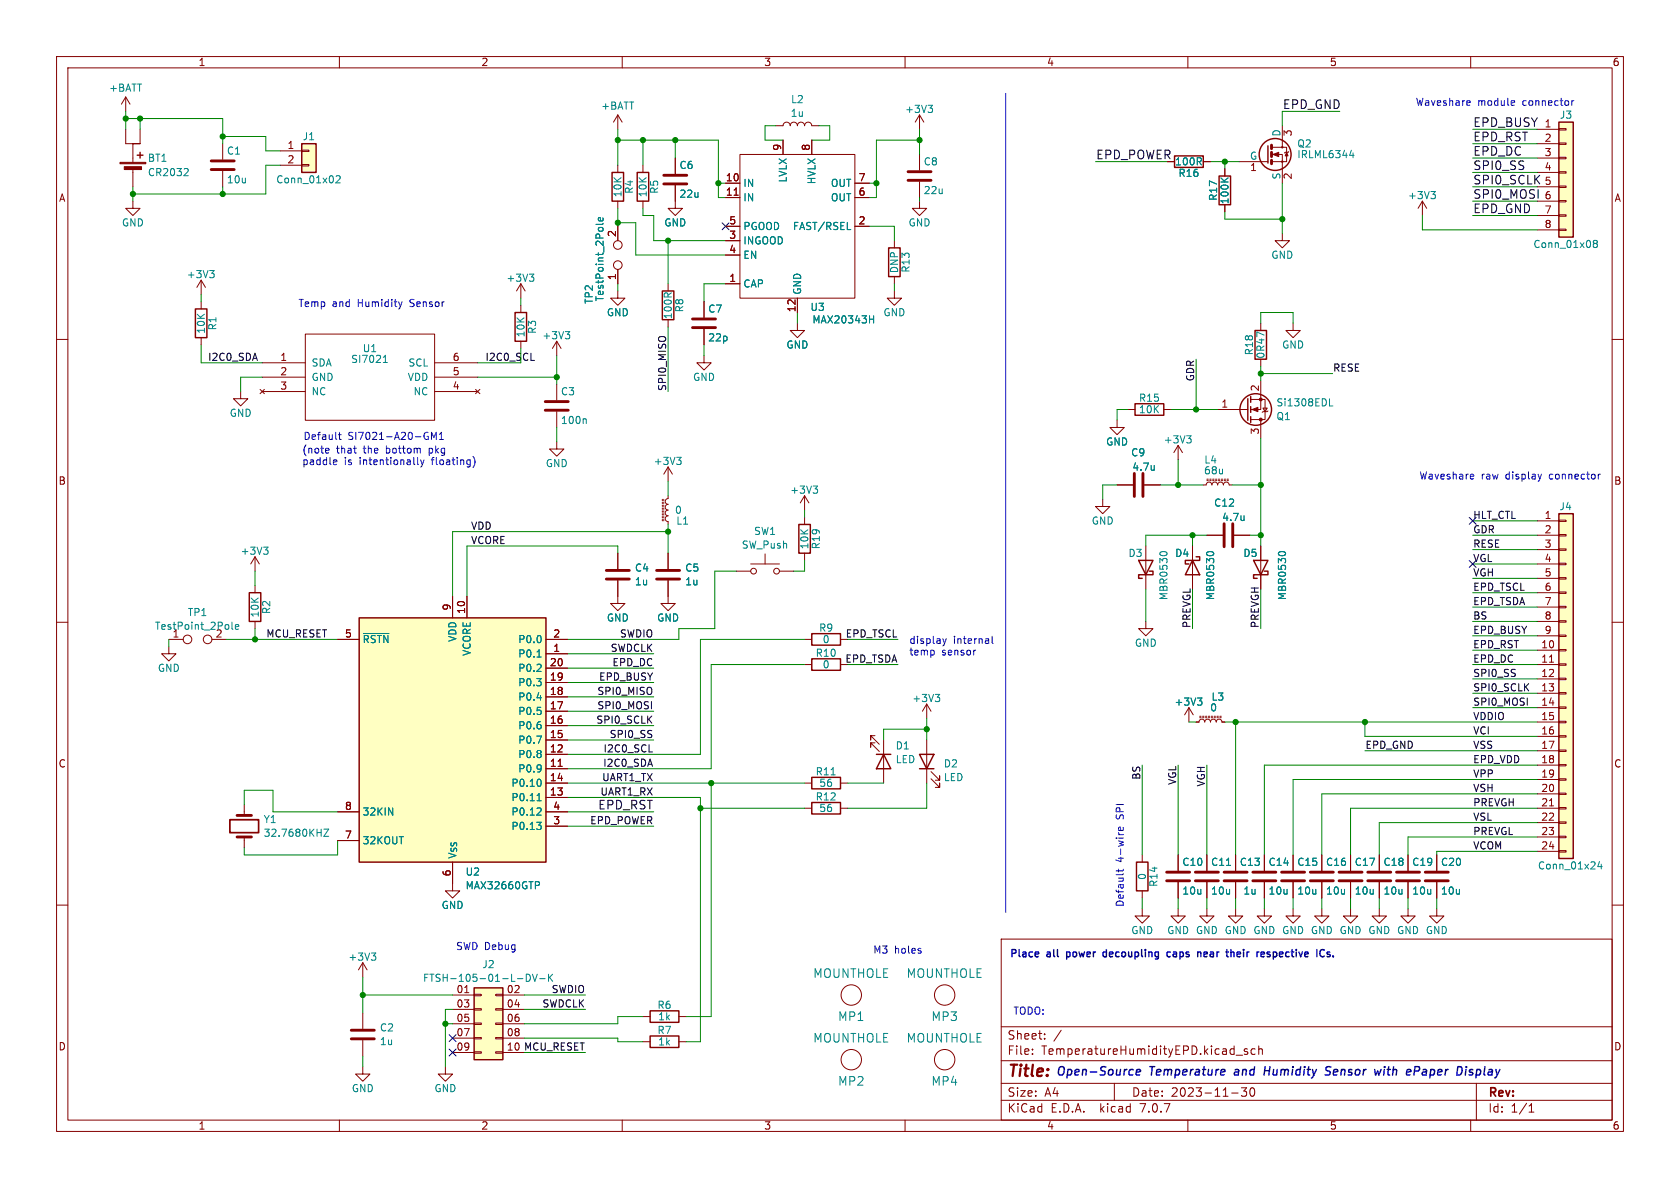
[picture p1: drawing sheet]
<svg xmlns="http://www.w3.org/2000/svg" width="297mm" height="210mm" viewBox="0 0 297 210" stroke-linecap="round" stroke-linejoin="round" font-family="sans-serif">
<g fill="none" stroke="#840000" stroke-width=".18">
<path d="M10 10h277v190h-277zM12 12h273v186h-273zM22.2 17.1v2.6M22.2 17.1l-.7 1.3M22.2 17.1l.8 1.3M60 10v2M110 10v2M160 10v2M210 10v2M260 10v2M22.2 22.9v2.5h2.6h-1.3v3.3M23.5 35.6v1.2h1.3l-1.3 1.3-1.3-1.3h1.3"/>
<path d="M23.5 29.7v3.3M24.8 22.9v2.5M39.4 25.4v2.8M39.4 30.2v2.8M49.5 26.7h3.8M49.5 29.2h3.8M53.3 29.1h1.3v.2h-1.3zM53.3 26.5h1.3v.3h-1.3zM109.2 20.3v2.6M109.2 29.2v1.3M109.2 35.6v1.2M109.2 20.3l-.7 1.3"/>
<path d="M109.2 20.3l.8 1.3M113.7 29.2v1.3M113.7 35.6v1.2M119.4 32.8v4h1.2l-1.2 1.3-1.3-1.3h1.3M119.4 27.9v2.8M128.3 32.4h2.5M128.3 34.9h2.5M129.8 34.5h.7M130.8 27.3h20.3v25.4h-20.3zM137.2 22.2h1.2a.64 .64 0 0 1 .7-.6 .64 .64 0 0 1 .6 .6 .64 .64 0 0 1 .6-.6 .64 .64 0 0 1 .7 .6 .64 .64 0 0 1 .6-.6 .64 .64 0 0 1 .6 .6 .64 .64 0 0 1 .7-.6 .64 .64 0 0 1 .6 .6h1.3M138.4 24.8v2.5M143.5 24.8v2.5"/>
<path d="M151.1 32.4h2.6M151.1 34.9h2.6M162.6 35.6v1.2h1.2l-1.2 1.3-1.3-1.3h1.3M162.6 20.3v2.6M162.6 27.3v2.8M162.6 32.1v2.8M162.6 20.3l-.8 1.3M162.6 20.3l.7 1.3M212.7 28.6h1.3M216.5 29.8v1.3M216.5 36.2v1.3M219.1 28.6h5.1"/>
<path d="M224.9 28.6h1.8v3.8M226.7 22.2v3.8h-1.8M226.7 26h.8v2.6h-.8v-1.3h-1.8M227.8 26.8l-.7 .3M251.5 35.6l-.8 1.2M251.5 35.6v2.5M251.5 35.6l.7 1.2M271.8 22.9h3.8M271.8 25.4h3.8M271.8 27.9h3.8M271.8 30.5h3.8M271.8 33h3.8"/>
<path d="M271.8 35.6h3.8M271.8 38.1h3.8M275.6 38h1.3v.2h-1.3zM275.6 35.4h1.3v.3h-1.3zM275.6 32.9h1.3v.2h-1.3zM275.6 30.4h1.3v.2h-1.3zM275.6 27.8h1.3v.3h-1.3zM275.6 25.3h1.3v.2h-1.3zM275.6 22.7h1.3v.3h-1.3zM10 60h2M35.6 49.5l-.8 1.3M35.6 49.5v2.6"/>
<path d="M35.6 53.3v1.3M35.6 59.7v1.3M35.6 49.5l.7 1.3M54 59.1h22.8v15.2h-22.8zM92.1 50.2l-.8 1.2M92.1 50.2v2.5M92.1 54v1.2M92.1 50.2l.7 1.2M109.2 51.4v1.3h1.3l-1.3 1.3-1.3-1.3h1.3M109.2 40v2.5M109.2 47.6v2.6M118.1 50.2v1.2"/>
<path d="M118.1 56.5v1.3M124.5 53.3v2.8M124.5 58.2v2.8M128.3 50.2h2.5M128.3 40h2.5M128.3 42.5h2.5M128.3 45.1h2.5M141 57.2v1.2h1.2l-1.2 1.3-1.3-1.3h1.3M141 52.7v2.5M151.1 40h2.6M158.1 51.4v1.3h1.3l-1.3 1.3-1.3-1.3h1.3M158.1 42.5v1.3"/>
<path d="M158.1 48.9v1.3M222.9 57.2v1.2M226.7 41.3v1.2h1.3l-1.3 1.3-1.3-1.3h1.3M228.6 57.2v1.2h1.3l-1.3 1.3-1.3-1.3h1.3M271.8 40.6h3.8M275.6 40.5h1.3v.3h-1.3zM285 60h2M42.5 69.2v1.3h1.3l-1.3 1.3-1.2-1.3h1.2M46 68.8l.7 .8M46.4 64.1h7.6M46.4 66.7h7.6M46.4 69.2h7.6"/>
<path d="M46.7 68.8l-.7 .8M76.8 64.1h7.7M76.8 66.7h7.7M76.8 69.2h7.7M84.1 68.8l.7 .8M84.8 68.8l-.7 .8M92.1 60.3v1.3M98.4 78.1v1.3h1.3l-1.3 1.2-1.2-1.2h1.2M98.4 60.3l-.7 1.3M98.4 60.3v2.6M98.4 67.9v2.8M98.4 72.8v2.8"/>
<path d="M98.4 60.3l.8 1.3M124.5 62.9v1.2h1.2l-1.2 1.3-1.3-1.3h1.3M197.5 74.3v1.3h1.3l-1.3 1.2-1.3-1.2h1.3M199.4 72.4h1.3M205.7 72.4h1.3M208.3 78.7l-.8 1.3M208.3 78.7v2.6M208.3 78.7l.7 1.3M215.3 72.4h5.3M221.1 70.6h2.5v3.6h-2.5M222.9 67.3v5.1h-1.8M222.9 63.5v1.3"/>
<path d="M222.9 74.2v3.3M223.3 72.1h.7l-.4 .7zM224.2 72.6l-.2 .2h-.7l-.2 .1M45.1 98.4v2.6M45.1 98.4l-.8 1.3M45.1 98.4l.7 1.3M109.2 97.8v2.8M117.1 88.3v.2M117.1 88.8v.2M117.1 89.3v.2M117.1 89.8v.2M117.1 90.3v.3"/>
<path d="M117.1 90.8v.3M117.1 91.3v.3M117.1 91.8v.3M117.3 88.3v.2M117.3 88.8v.2M117.3 89.3v.2M117.3 89.8v.2M117.3 90.3v.3M117.3 90.8v.3M117.3 91.3v.3M117.3 91.8v.3M118.1 87.6v.5l-.3 .2-.2 .3 .1 .4 .4 .2-.3 .1-.2 .3 .1 .4 .4 .2-.3 .1-.2 .4 .1 .3 .4 .2-.3 .1-.2 .4 .1 .3 .4 .2v.5"/>
<path d="M118.1 82.6v2.5M118.1 97.8v2.8M118.1 82.6l-.8 1.2M118.1 82.6l.8 1.2M132.7 99.7h5.1M135.3 97.9v1.8M142.2 87.6l-.7 1.3M142.2 87.6v2.6M142.2 91.4v1.3M142.2 97.8v1.3M142.2 87.6l.8 1.3M194.9 88.3v1.2h1.3l-1.3 1.3-1.2-1.3h1.2"/>
<path d="M197.5 85.7h2.8M202.3 85.7h2.8M202.6 96.5v7.6M210.8 96.5v7.6M212.7 85.7h.5l.2-.3 .4-.2 .3 .2 .1 .3 .2-.3 .4-.2 .3 .2 .2 .3 .1-.3 .4-.2 .3 .2 .2 .3 .1-.3 .4-.2 .4 .2 .1 .3h.5M213.4 85h.2M213.4 84.7h.2M213.4 94.6h2.8M213.9 85h.2M213.9 84.7h.2M214.4 85h.2M214.4 84.7h.2"/>
<path d="M214.9 85h.2M214.9 84.7h.2M215.4 85h.2M215.4 84.7h.2M215.9 85h.3M215.9 84.7h.3M216.4 85h.3M216.4 84.7h.3M216.9 85h.3M216.9 84.7h.3M218.2 94.6h2.8M222.9 96.5v7.6"/>
<path d="M271.8 99.7h3.8M271.8 94.6h3.8M271.8 92.1h3.8M271.8 97.2h3.8M275.6 99.6h1.3v.2h-1.3zM275.6 97h1.3v.3h-1.3zM275.6 94.5h1.3v.2h-1.3zM275.6 91.9h1.3v.3h-1.3zM10 110h2M29.8 114.3v1.3h1.3l-1.3 1.2-1.2-1.2h1.2M29.8 113h2.6M37.5 113h2.5"/>
<path d="M45.1 103.5v1.3M45.1 109.9v1.2M59.7 113h3.8M80 105.4v3.8M82.5 105.4v3.8M96.5 115.6h3.8M96.5 113h3.8M96.5 118.1h3.8M109.2 102.6v4.1h1.3l-1.3 1.3-1.3-1.3h1.3M118.1 102.6v4.1h1.3l-1.3 1.3-1.3-1.3h1.3M130.2 101h2.5M137.8 101h2.5"/>
<path d="M142.2 113h1.3M142.2 117.5h1.3M148.6 113h1.3M148.6 117.5h1.3M202.6 109.9v1.2h1.2l-1.2 1.3-1.3-1.3h1.3M271.8 117.5h3.8M271.8 114.9h3.8M271.8 102.2h3.8M271.8 104.8h3.8M271.8 107.3h3.8M271.8 109.9h3.8M271.8 112.4h3.8"/>
<path d="M273.9 117.1h.8M275.6 119.9h1.3v.2h-1.3zM275.6 117.3h1.3v.3h-1.3zM275.6 114.8h1.3v.3h-1.3zM275.6 112.3h1.3v.2h-1.3zM275.6 109.7h1.3v.3h-1.3zM275.6 107.2h1.3v.2h-1.3zM275.6 104.6h1.3v.3h-1.3zM275.6 102.1h1.3v.3h-1.3zM285 110h2M96.5 135.9h3.8M96.5 133.4h3.8"/>
<path d="M96.5 138.4h3.8M96.5 130.8h3.8M96.5 128.3h3.8M96.5 125.7h3.8M96.5 123.2h3.8M96.5 120.7h3.8M98.7 135.5h.7M142.2 138.4h1.3M148.6 138.4h1.3M154.7 130h-.8v.8v-.8l1.5 1.6M154.7 131.3h-.8v.8v-.8l1.5 1.5M156.2 130.8v7.6"/>
<path d="M163.8 124.5v2.5M163.8 130.8v7.6M163.8 124.5l-.7 1.2M163.8 124.5l.8 1.2M164.6 137.7l1.5 1.5v-.8v.8h-.7M164.6 136.4l1.5 1.5v-.7v.7h-.7M210.2 125.1l-.8 1.3M210.2 125.1v2.5M210.2 125.1l.7 1.3M211.5 127.6h.5l.1-.3 .4-.2 .3 .2 .2 .3 .1-.3 .4-.2 .4 .2 .1 .3 .1-.3 .4-.2 .4 .2 .1 .3 .2-.3 .3-.2 .4 .2 .1 .3h.5M212.1 126.9h.2M212.1 126.6h.2"/>
<path d="M212.6 126.9h.3M212.6 126.6h.3M213.1 126.9h.3M213.1 126.6h.3M213.6 126.9h.3M213.6 126.6h.3M214.1 126.9h.3M214.1 126.6h.3M214.6 126.9h.3M214.6 126.6h.3M215.1 126.9h.3M215.1 126.6h.3"/>
<path d="M215.6 126.9h.3M215.6 126.6h.3M271.8 127.6h3.8M271.8 120h3.8M271.8 122.6h3.8M271.8 125.1h3.8M271.8 130.2h3.8M271.8 132.7h3.8M271.8 135.3h3.8M271.8 137.8h3.8M275.6 137.7h1.3v.2h-1.3zM275.6 135.1h1.3v.3h-1.3z"/>
<path d="M275.6 132.6h1.3v.2h-1.3zM275.6 130h1.3v.3h-1.3zM275.6 127.5h1.3v.3h-1.3zM275.6 125h1.3v.2h-1.3zM275.6 122.4h1.3v.3h-1.3zM10 160h2M43.2 142.2v1.9M43.2 148v1.9M59.7 143.5h3.8M59.7 148.6h3.8M80 152.4v5.1h1.3l-1.3 1.3-1.3-1.3h1.3M96.5 141h3.8"/>
<path d="M96.5 146.1h3.8M96.5 143.5h3.8M142.2 142.9h1.3M148.6 142.9h1.3M201.9 151.1v1.3M201.9 157.5v1.3M208.3 151.1v2.8M208.3 156v2.8M213.4 151.1v2.8M213.4 156v2.8M218.4 151.1v2.8M218.4 156v2.8"/>
<path d="M223.5 151.1v2.8M223.5 156v2.8M228.6 151.1v2.8M228.6 156v2.8M233.7 151.1v2.8M233.7 156v2.8M238.8 151.1v2.8M238.8 156v2.8M243.8 151.1v2.8M243.8 156v2.8M248.9 151.1v2.8M248.9 156v2.8"/>
<path d="M254 151.1v2.8M254 156v2.8M271.8 142.9h3.8M271.8 140.3h3.8M271.8 145.4h3.8M271.8 148h3.8M271.8 150.5h3.8M273.9 142.5h.8M275.6 150.4h1.3v.2h-1.3zM275.6 147.8h1.3v.3h-1.3zM275.6 145.3h1.3v.2h-1.3zM275.6 142.7h1.3v.3h-1.3z"/>
<path d="M275.6 140.2h1.3v.3h-1.3zM285 160h2M64.1 170.2l-.7 1.3M64.1 170.2v2.5M64.1 179.1v2.8M64.1 170.2l.8 1.3M80 175.9h3.8M80 178.4h3.8M82.2 175.5h.7M83.8 178.3h1.3v.3h-1.3zM83.8 175.8h1.3v.2h-1.3zM87.6 178.3h1.3v.3h-1.3z"/>
<path d="M87.6 175.8h1.3v.2h-1.3zM88.9 175.9h3.8M88.9 178.4h3.8M113.7 179.7h1.2M120 179.7h1.3M177 166h108v32h-108zM201.9 160.7v1.2h1.3l-1.3 1.3-1.2-1.3h1.2M208.3 160.7v1.2h1.2l-1.2 1.3-1.3-1.3h1.3M213.4 160.7v1.2h1.2l-1.2 1.3-1.3-1.3h1.3M218.4 160.7v1.2h1.3l-1.3 1.3-1.2-1.3h1.2M223.5 160.7v1.2h1.3l-1.3 1.3-1.3-1.3h1.3M228.6 160.7v1.2h1.3l-1.3 1.3-1.3-1.3h1.3"/>
<path d="M233.7 160.7v1.2h1.2l-1.2 1.3-1.3-1.3h1.3M238.8 160.7v1.2h1.2l-1.2 1.3-1.3-1.3h1.3M243.8 160.7v1.2h1.3l-1.3 1.3-1.2-1.3h1.2M248.9 160.7v1.2h1.3l-1.3 1.3-1.3-1.3h1.3M254 160.7v1.2h1.3l-1.3 1.3-1.3-1.3h1.3M60 198v2M64.1 188.6v1.3h1.3l-1.3 1.2-1.2-1.2h1.2M64.1 183.9v2.8M78.7 188.6v1.3h1.3l-1.3 1.2-1.2-1.2h1.2M80 181h3.8M80 183.5h3.8M80 186.1h3.8"/>
<path d="M83.8 185.9h1.3v.3h-1.3zM83.8 183.4h1.3v.2h-1.3zM83.8 180.8h1.3v.3h-1.3zM87.6 185.9h1.3v.3h-1.3zM87.6 183.4h1.3v.2h-1.3zM87.6 180.8h1.3v.3h-1.3zM88.9 181h3.8M88.9 183.5h3.8M88.9 186.1h3.8M110 198v2M113.7 184.2h1.2M120 184.2h1.3"/>
<path d="M160 198v2M177 194.5h108M177 191.5h108M177 187.5h108M177 181.5h108M182.5 186.3v.1M182.5 185.5v.1M184.7 183.6v.1M184.7 182.8v.1M187.6 182.1l-1.3 2M197 191.5v3M210 198v2"/>
<path d="M217.7 193.2h1.2M218.5 186.5h1.2M219.5 192.3h.9l-.5 .6 .4 .1v.7l-.2 .1h-.4l-.2-.1M220.5 185.5l-.3-.1-.2 .2v.2l.5 .2v.3h-.5M221.2 192.4l.1-.1a.81 .81 0 0 1 .6 .6 .81 .81 0 0 1-.3 .8l-.1 .1a.81 .81 0 0 1-.6-.6 .81 .81 0 0 1 .3-.8zM221.9 185.5l-.4-.1-.3 .3v.4l.1 .2h.6M222.5 185.5l.2-.1 .4 .1 .1 .9M222.5 184.9v1.5M260 198v2M261 191.5v6.5M270.3 196.6h.9M270.3 195.5l.4-.4v1.5"/>
<circle cx="226.7" cy="28.6" r=".13"/>
<circle cx="226.7" cy="26" r=".13"/>
<circle cx="109.2" cy="46.9" r=".76"/>
<circle cx="109.2" cy="43.3" r=".76"/>
<circle cx="33.1" cy="113" r=".76"/>
<circle cx="36.7" cy="113" r=".76"/>
<circle cx="133.2" cy="101" r=".51"/>
<circle cx="137.3" cy="101" r=".51"/>
<circle cx="150.5" cy="175.9" r="1.8"/>
<circle cx="167" cy="175.9" r="1.8"/>
<circle cx="150.5" cy="187.3" r="1.8"/>
<circle cx="167" cy="187.3" r="1.8"/>
</g>
<g fill="none" stroke="#840000" stroke-width=".51">
<path d="M37.3 30h4.1M37.3 28.4h4.1M117.3 32.5h4.1M117.3 31h4.1M160.5 31.9h4.1M160.5 30.4h4.1M224.8 25.7v.6M224.8 26.9v.8M224.8 28.3v.7M122.4 57.9h4.1M122.4 56.4h4.1M96.4 72.5h4.1"/>
<path d="M96.4 71h4.1M200.5 83.7v4.1M202.1 83.7v4.1M216.4 92.6v4M217.9 92.6v4M107.2 102.4h4.1M107.2 100.8h4.1M116.1 102.4h4M116.1 100.8h4M41.9 148h2.5M41.9 144.1h2.5M206.2 155.7h4.1"/>
<path d="M206.2 154.2h4.1M211.3 155.7h4.1M211.3 154.2h4.1M216.4 155.7h4.1M216.4 154.2h4.1M221.5 155.7h4.1M221.5 154.2h4.1M226.6 155.7h4M226.6 154.2h4M231.6 155.7h4.1M231.6 154.2h4.1M236.7 155.7h4.1"/>
<path d="M236.7 154.2h4.1M241.8 155.7h4.1M241.8 154.2h4.1M246.9 155.7h4.1M246.9 154.2h4.1M252 155.7h4M252 154.2h4M62.1 183.6h4.1M62.1 182.1h4.1"/>
</g>
<g fill="#840000" stroke="#840000" stroke-width=".18">
<path d="M21.2 28.7h4.6v.3h-4.6z"/>
<path d="M22 29.5h3v.5h-3z"/>
<path d="M221.4 72.4l1-.4v.8z"/>
<path d="M227.5 26.9l.2 .7h-.5z"/>
<path d="M225 27.3l1.1-.4v.8z"/>
<circle cx="222.9" cy="70.6" r=".25"/>
<circle cx="222.9" cy="74.2" r=".25"/>
</g>
<g fill="none" stroke="#840000" stroke-width=".25">
<path d="M24.3 27.4h1M24.8 26.9v1M53.3 25.4h2.6v5.1h-2.6zM108.2 30.5h2v5.1h-2zM112.6 30.5h2.1v5.1h-2.1zM207.6 27.6h5.1v2h-5.1zM215.5 31.1h2.1v5.1h-2.1zM224.2 25.8v3M275.6 21.6h2.5v20.3h-2.5zM34.5 54.6h2.1v5.1h-2.1zM91.1 55.2h2v5.1h-2zM117.1 51.4h2v5.1h-2z"/>
<path d="M157.1 43.8h2v5.1h-2zM221.9 58.4h2v5.1h-2zM200.7 71.4h5v2h-5zM220.6 70.5v3.8M221.1 70.1v1M221.1 71.9v1M221.1 73.7v1M141.2 92.7h2.1v5.1h-2.1zM201.3 99.1h2.5l-1.2 2.5zM210.8 99.1l1.3 2.5h-2.6zM211.5 98.4h.6v.7h-2.6v.6h.7M221.6 99.1h2.6l-1.3 2.5z"/>
<path d="M275.6 90.8h2.5v61h-2.5zM44.1 104.8h2v5.1h-2zM63.5 109.2h33v43.2h-33zM143.5 112h5.1v2h-5.1zM143.5 116.5h5.1v2h-5.1zM203.2 101h.6v.6h-2.5v.6h.6M223.5 101h.7v.6h-2.6v.6h.6M143.5 137.4h5.1v2h-5.1zM154.9 133.4h2.6M156.2 133.4l1.3 2.5h-2.6zM162.6 133.4h2.5l-1.3 2.5zM162.6 135.9h2.5"/>
<path d="M143.5 141.9h5.1v2h-5.1zM200.9 152.4h2v5.1h-2zM83.8 174.6h5.1v12.7h-5.1zM114.9 178.7h5.1v2h-5.1zM114.9 183.1h5.1v2.1h-5.1z"/>
<circle cx="225.4" cy="27.3" r="2.82"/>
<circle cx="222" cy="72.4" r="2.79"/>
</g>
<g fill="none" stroke="#008484" stroke-width=".18">
<path d="M164.1 18.6h.8l-.5 .5M164.6 19.1l.3 .2v.3l-.3 .3M33 29.8l.3 .2-.1 .3-.7 .8h.8M59.4 31.2l.5-.1 .2 .3-.7 .9h.7M106.6 38.5v.4l-.2 .2-.6-.1v-.5h.3l.1 .6M106.6 39.5l-.2 .2h-1M215.8 31.4l.8 .8M217.1 31.4l-.7 .6M238.6 27.5h.8M239.2 27v.9M253 33.9h.8l-.5 .4M253.5 34.3l.3 .3v.3l-.3 .2"/>
<path d="M37.1 47.8h.8l-.5 .5M37.6 48.3l.3 .2v.4l-.3 .2M93.6 48.5h.8l-.5 .4M94.1 48.9l.3 .3v.3l-.3 .2M99.9 58.6h.8l-.4 .5M100.5 59.1l.2 .2v.3l-.2 .3M149.8 40.6h.6M153.7 56.4h.7M154.4 55.8v1.3M223.5 59.2l-1.3-.5v.8M281.9 43l-.2-.2 .2-.3 .4 .1 .1 .1-.2 .3M281.9 43l-.2 .3v.2l.2 .3 .4-.1 .1-.2v-.2l-.2-.3"/>
<path d="M281.9 43h.3M67.8 64.1h.7M67.8 63.2l.3-.4v1.3M103.5 74l.1 .2v.7M209.8 77h.8l-.4 .5M210.3 77.5l.3 .3v.3l-.3 .2M235 71.8h.6M46.6 96.7h.8l-.4 .5M47.1 97.2l.3 .2v.3l-.3 .3M119.6 80.8h.8l-.4 .5M120.2 81.3l.2 .3v.3l-.2 .2M143.8 85.9h.7l-.4 .5"/>
<path d="M144.3 86.4l.2 .2v.4l-.2 .2M204.1 82.3v.8M204.1 83l-.1 .1M205 97.8a.79 .79 0 0 1 1.3 0M213.3 97.8a.79 .79 0 0 1 1.3 0M219.9 91.2v.8M219.9 91.9v.1M226 97.8a.79 .79 0 0 1 1.3 0M41 110v1.1l.2 .2M41.6 110.8l.6-.1v-.2l-.4-.1-.2 .2 .1 .6h.5M64.2 112h4.6M94.9 116.1h.8"/>
<path d="M94.9 130.1h.8l-.5 1.3M94.9 123.3h.8M95.4 137.7a.79 .79 0 0 1 0 1.3M146.9 137h.8M165.3 122.8h.8l-.4 .4M165.9 123.2l.2 .3v.3l-.2 .2M211.7 123.4h.8l-.4 .5M212.2 123.9l.3 .2v.3l-.3 .3M57.3 146.6h.8l-.8 1.2h.8M68.7 142.8l.7 1.3v-1.3M94.9 145.4h.8l-.5 .4M94.9 141.5h.8"/>
<path d="M95.1 155.9l.3 .2-.1 .3-.2 .1M95.2 140.5l.1-.2v1.2M95.4 142.8l.3 .3-.1 .3-.7 .7h.8M95.4 145.8l.3 .3v.3l-.3 .2M216.8 153h.8M282.8 152.3l-.3 .9h.8M283.1 152.8v.8M65.6 168.5h.8l-.4 .5M66.2 169l.2 .2v.3l-.2 .2M91.5 173h.9M93 172.2a.64 .64 0 0 1 .8 .6 .64 .64 0 0 1-.8 .7zM94.1 172.2l.5 1.3 .4-1.3"/>
<path d="M95.4 173h1M97 172.2v1.3M97.2 172.8l.5 .7M97.7 172.2l-.7 .7"/>
</g>
<g fill="#ffffc2" stroke="#ffffc2" stroke-width=".18">
<path d="M83.8 174.6h5.1v12.7h-5.1z"/>
<path d="M63.5 109.2h33v43.2h-33z"/>
<path d="M275.6 21.6h2.5v20.3h-2.5z"/>
<path d="M275.6 90.8h2.5v61h-2.5z"/>
<path d="M53.3 25.4h2.6v5.1h-2.6z"/>
</g>
<path d="M40.6 144.9h5.1v2.3h-5.1z" fill="none" stroke="#840000" stroke-width=".3"/>
<path d="M93.9 63.7h.6M114.7 132.9h.6" fill="none" stroke="#000" stroke-width=".18"/>
<g fill="none" stroke="#0000c2" stroke-width=".18">
<path d="M177.8 16.5v144.8M259.5 17.8l.3 .1 .1 .2-.6 .1M259.8 18.6h-.3M267.3 17.8l.4 .1 .1 .2-.6 .1M267.7 18.6h-.4M277.9 17.8v.8M278.2 17.8l-.3 .2M71.1 53.3l-.3 .9M57.7 79.2l.4 .1 .1 .2-.6 .2M59.8 76.8h.5M60 76.4v1.1l.3 .2M75.4 76.4l.3 .1"/>
<path d="M75.5 77.1h.2v.5l-.2 .1M76.3 77.7v-1.3l.4 .9 .4-.9v1.3M77.7 77.7h.7M77.7 76.8l.3-.4v1.3M58.1 80l-.4 .1M59.1 81.3l.4 .1v.2l-.6 .1M59.5 82.1h-.4M73.8 80.9v1.1l.2 .1M74.4 81.3l.3 .8M74.7 82.1l-.3 .5M75 81.3l-.3 .8M83.6 80.7a1.46 1.46 0 0 1 0 1.9"/>
<path d="M260.1 83.8l.4 .1v.2l-.6 .2M260.5 84.6l-.4 .1M272.5 83.8l-.3 .9M282.9 83.8l-.3 .3M165.1 115.1v.6M166.7 112.9l.3 .8M167 113.7l-.3 .5M167.3 112.9l-.3 .8M172.4 114.9h.1M175.4 112.5v1.1l.2 .1M197.7 153.7v.4M198.5 146.3l.1 .3-.2 .2h-.6v-.5l.2-.1 .2 .6"/>
<path d="M198.6 153.7l-.2 .3h-1.1"/>
</g>
<g fill="none" stroke="#0000c2" stroke-width=".25">
<path d="M188.6 168.3v1.2M188.6 169.1h.1M188.7 168.3h-.1M195.6 168.3h-.4l-.2 .2 .1 .6h.5M206.9 168.3h-.4l-.2 .2 .1 .6h.5M213.4 168.3h-.4l-.2 .2 .1 .6h.5M213.4 168.6l-.6 .1M218.1 168.3l.1 .8M218.9 168.3l-.2 .2v.4l.2 .2M219.3 168.6l-.6 .1M224.5 168.3h-.3l-.2 .2 .1 .1 .4 .2v.3h-.5M234.6 168.5l.5 .4-.1 .2h-.4"/>
<path d="M235.1 168.3h-.3l-.2 .2M235.7 169v.1M200.9 189.6l.7-.2v-.3h-.6l-.1 .7 .1 .3 .5-.1M223.6 189.3h.8M223.7 188.6l-.2 1.5M234.3 190h.7M235.1 188.6h-.5l-.2 .4 .1 .2 .5 .2M244.2 189.1l-.4 1-.2-.8-.4 .8M250.1 189.3h.5M250.7 188.6h-.5l-.2 1.5M259.2 189.1l-.2 1M259.2 188.6v.1"/>
</g>
<g fill="none" stroke="#008400" stroke-width=".18">
<path d="M22.2 19.7v3.2M236.9 19.7h-10.2v2.5M22.2 21h17.2v4.4M23.5 33v2.6M24.8 21v1.9M39.4 33v1.3M39.4 24.1h7.6v2.6h2.5M49.5 29.2h-2.5v5.1h-23.5M109.2 24.8h17.8v10.1h1.3M109.2 22.9v6.3M109.2 36.8v3.2M109.2 39.4h3.2v5.7h15.9"/>
<path d="M113.7 36.8v1.3h1.9v4.4h12.7M113.7 24.8v4.4M119.4 24.8v3.1M127 32.4h1.3M137.2 22.2h-1.9v2.6h3.1M144.8 22.2h1.9v2.6h-3.2M153.7 32.4h1.2M162.6 24.8h-7.7v10.1h-1.2M162.6 22.9v4.4M162.6 34.9v.7M193.7 28.6h12.7M214 28.6h5.1"/>
<path d="M216.5 37.5v1.2h10.2M216.5 28.6v1.2M226.7 32.4v8.9M251.5 38.1v2.5h20.3M260.3 38.1h11.5M260.3 22.9h11.5M260.3 25.4h11.5M260.3 33h11.5M260.3 35.6h11.5M260.3 30.5h11.5M260.3 27.9h11.5M35.6 52.1v1.2"/>
<path d="M92.1 52.7v1.3M109.2 50.2v1.2M118.1 42.5v7.7M118.1 57.8v11.4M128.3 50.2h-3.8v3.1M141 55.2v2M153.7 40h4.4v2.5M158.1 50.2v1.2M222.9 57.2v-2h5.7v2M35.6 61v3.1h10.8M46.4 66.7h-3.9v2.5M84.5 66.7h13.9"/>
<path d="M92.1 61.6v2.5h-7.6M98.4 62.9v5M98.4 75.6v2.5M124.5 61v1.9M199.4 72.4h-1.9v1.9M207 72.4h8.3M211.5 63.5v8.9M222.9 64.8v2.5M222.9 77.5v19M222.9 66h12.7M109.2 97.8v-1.3h-26.7v8.9M118.1 85.1v2.5"/>
<path d="M118.1 92.7v5.1M118.1 94h-38.1v11.4M142.2 99.1v1.9h-1.9M142.2 90.2v1.2M197.5 85.7h-2.6v2.6M205.1 85.7h7.6M208.3 81.3v4.4M210.8 94.6v1.9M213.4 94.6h-10.8v1.9M217.8 85.7h5.1M221 94.6h1.9M260.3 94.6h11.5"/>
<path d="M260.3 92.1h11.5M260.3 97.2h11.5M260.3 99.7h11.5M29.8 113v1.3M40 113h19.7M45.1 101v2.5M45.1 111.1v1.9M100.3 118.1h15.3M100.3 115.6h15.3M130.2 101h-3.8v10.1h-6.4v1.9h-19.7M142.2 113h-18.4v20.4h-23.5M142.2 117.5h-16.5v18.4h-25.4"/>
<path d="M149.9 113h8.8M149.9 117.5h8.8M202.6 104.1v5.8M210.8 104.1v7M222.9 104.1v7M260.3 117.5h11.5M260.3 112.4h11.5M260.3 107.3h11.5M260.3 109.9h11.5M260.3 114.9h11.5M260.3 102.2h11.5M260.3 104.8h11.5"/>
<path d="M100.3 138.4h41.9M100.3 125.7h15.3M100.3 130.8h15.3M100.3 128.3h15.3M100.3 123.2h15.3M100.3 120.7h15.3M125.7 138.4v41.3h-4.4M149.9 138.4h6.3M163.8 127v3.8M163.8 138.4v4.5h-13.9M163.8 128.9h-7.6v1.9M201.9 135.3v15.8"/>
<path d="M208.3 135.3v15.8M210.2 127.6h1.3M213.4 135.3v15.8M216.5 127.6h55.3M218.4 127.6v23.5M241.3 132.7h30.5M241.3 127.6v2.6h30.5M260.3 122.6h11.5M260.3 125.1h11.5M260.3 120h11.5M271.8 137.8h-43.2v13.3M271.8 135.3h-48.3v15.8"/>
<path d="M43.2 142.2v-2.5h5.1v3.8h11.4M59.7 148.6v2.5h-16.5v-1.2M100.3 141h23.5v43.2h-2.5M100.3 143.5h15.3M100.3 146.1h15.3M123.8 142.9h18.4M201.9 158.8v1.9M208.3 158.8v1.9M213.4 158.8v1.9M218.4 158.8v1.9M223.5 158.8v1.9M228.6 158.8v1.9"/>
<path d="M233.7 158.8v1.9M238.8 158.8v1.9M243.8 158.8v1.9M248.9 158.8v1.9M254 158.8v1.9M271.8 140.3h-38.1v10.8M271.8 142.9h-33v8.2M271.8 148h-22.9v3.1M271.8 150.5h-17.8v.6M271.8 145.4h-28v5.7M64.1 172.7v6.4M64.1 175.9h15.9"/>
<path d="M80 178.4h-1.3v10.2M92.7 175.9h10.8M92.7 178.4h10.8M113.7 179.7h-4.5v1.3h-16.5M64.1 186.7v1.9M78.7 181h1.3M92.7 183.5h16.5v.7h4.5M92.7 186.1h10.8"/>
</g>
<path d="M127.7 39.4l1.2 1.2M128.9 39.4l-1.2 1.2M259.7 99.1l1.3 1.2M259.7 91.5l1.3 1.2M261 99.1l-1.3 1.2M261 91.5l-1.3 1.2M79.4 182.9l1.2 1.2M79.4 185.4l1.2 1.3M80.6 182.9l-1.2 1.2M80.6 185.4l-1.2 1.3" fill="none" stroke="#000084" stroke-width=".18"/>
<g fill="#008400" stroke="#008400" stroke-width=".18">
<circle cx="222.9" cy="66" r=".46"/>
<circle cx="211.5" cy="72.4" r=".46"/>
<circle cx="127" cy="32.4" r=".46"/>
<circle cx="216.5" cy="28.6" r=".46"/>
<circle cx="162.6" cy="24.8" r=".46"/>
<circle cx="154.9" cy="32.4" r=".46"/>
<circle cx="210.8" cy="94.6" r=".46"/>
<circle cx="222.9" cy="94.6" r=".46"/>
<circle cx="222.9" cy="85.7" r=".46"/>
<circle cx="218.4" cy="127.6" r=".46"/>
<circle cx="163.8" cy="128.9" r=".46"/>
<circle cx="208.3" cy="85.7" r=".46"/>
<circle cx="226.7" cy="38.7" r=".46"/>
<circle cx="241.3" cy="127.6" r=".46"/>
<circle cx="119.4" cy="24.8" r=".46"/>
<circle cx="109.2" cy="24.8" r=".46"/>
<circle cx="113.7" cy="24.8" r=".46"/>
<circle cx="118.1" cy="42.5" r=".46"/>
<circle cx="109.2" cy="39.4" r=".46"/>
<circle cx="125.7" cy="138.4" r=".46"/>
<circle cx="123.8" cy="142.9" r=".46"/>
<circle cx="22.2" cy="21" r=".46"/>
<circle cx="24.8" cy="21" r=".46"/>
<circle cx="39.4" cy="24.1" r=".46"/>
<circle cx="23.5" cy="34.3" r=".46"/>
<circle cx="78.7" cy="181" r=".46"/>
<circle cx="64.1" cy="175.9" r=".46"/>
<circle cx="98.4" cy="66.7" r=".46"/>
<circle cx="118.1" cy="94" r=".46"/>
<circle cx="45.1" cy="113" r=".46"/>
<circle cx="39.4" cy="34.3" r=".46"/>
</g>
<text font-size="2.8" fill="#840000" x="178" y="190.9">Title:</text>
<g font-size="2.1">
<text x="226.7" y="19.4">EPD_GND</text>
<text x="260.3" y="22.5">EPD_BUSY</text>
<text x="260.3" y="27.6">EPD_DC</text>
<text x="260.3" y="25.1">EPD_RST</text>
<text x="260.3" y="30.2">SPI0_SS</text>
<text x="260.3" y="32.7">SPI0_SCLK</text>
<text x="260.3" y="35.2">SPI0_MOSI</text>
<text x="260.3" y="37.8">EPD_GND</text>
<text x="105.7" y="143.2">EPD_RST</text>
</g>
<g font-size="2.1" fill="#840000">
<text x="193.7" y="28.3">EPD_POWER</text>
<text x="178" y="184">Sheet:</text>
<text x="178" y="186.7">File:</text>
<text x="184.1" y="186.7">TemperatureHumidityEPD.kicad_sch</text>
<text x="178" y="196.9">KiCad</text>
<text x="178" y="194.1">Size:</text>
<text x="184.7" y="194.1">A4</text>
<text x="185.7" y="196.9">E.D.A.</text>
<text x="194.6" y="196.9">kicad</text>
<text x="200" y="194.1">Date:</text>
<text x="201.8" y="196.9">7.0.7</text>
<text x="207" y="194.1">2023-11-30</text>
<text x="263" y="194.3">Rev:</text>
<text x="263" y="196.9">Id:</text>
<text x="267.1" y="196.9">1/1</text>
</g>
<g font-size="2.1" fill="#008484">
<text x="143.7" y="173.1">MOUNTHOLE</text>
<text x="160.2" y="173.1">MOUNTHOLE</text>
<text x="143.7" y="184.5">MOUNTHOLE</text>
<text x="148.1" y="180.7">MP1</text>
<text x="160.2" y="184.5">MOUNTHOLE</text>
<text x="164.6" y="180.7">MP3</text>
<text x="148.1" y="192.1">MP2</text>
<text x="164.6" y="192.1">MP4</text>
</g>
<g font-size="2.1" fill="#0000c2">
<text x="186.5" y="190.2">Open-Source</text>
<text x="203.1" y="190.2">Temperature</text>
<text x="218.5" y="190.2">and</text>
<text x="224.2" y="190.2">Humidity</text>
<text x="235.5" y="190.2">Sensor</text>
<text x="244.7" y="190.2">with</text>
<text x="250.8" y="190.2">ePaper</text>
<text x="260.1" y="190.2">Display</text>
</g>
<g font-size="1.8" fill="#840000">
<text x="35" y="11.9">1</text>
<text x="85" y="11.9">2</text>
<text x="135" y="11.9">3</text>
<text x="185" y="11.9">4</text>
<text x="235" y="11.9">5</text>
<text x="285" y="11.9">6</text>
<text x="273" y="22.6">1</text>
<text x="50.7" y="26.4">1</text>
<text x="50.7" y="29">2</text>
<text x="138.2" y="26.7" transform="rotate(-90 138.2 26.7)">9</text>
<text x="143.3" y="26.7" transform="rotate(-90 143.3 26.7)">8</text>
<text x="228.7" y="24.2" transform="rotate(-90 228.7 24.2)">3</text>
<text x="273" y="25.1">2</text>
<text x="273" y="27.7">3</text>
<text x="10.3" y="35.9">A</text>
<text x="128.2" y="32.1">10</text>
<text x="128.2" y="34.7">11</text>
<text x="151.7" y="34.7">6</text>
<text x="151.7" y="32.1">7</text>
<text x="220.9" y="30.6">1</text>
<text x="228.7" y="31.8" transform="rotate(-90 228.7 31.8)">2</text>
<text x="273" y="30.2">4</text>
<text x="273" y="32.8">5</text>
<text x="273" y="35.3">6</text>
<text x="285.3" y="35.9">A</text>
<text x="109" y="42" transform="rotate(-90 109 42)">2</text>
<text x="128.8" y="39.8">5</text>
<text x="151.7" y="39.8">2</text>
<text x="273" y="37.8">7</text>
<text x="273" y="40.4">8</text>
<text x="128.8" y="42.3">3</text>
<text x="128.8" y="44.8">4</text>
<text x="109" y="49.6" transform="rotate(-90 109 49.6)">1</text>
<text x="128.8" y="49.9">1</text>
<text x="140.7" y="55.3" transform="rotate(-90 140.7 55.3)">12</text>
<text x="49.5" y="63.9">1</text>
<text x="79.9" y="63.9">6</text>
<text x="49.5" y="66.4">2</text>
<text x="49.5" y="69">3</text>
<text x="79.9" y="69">4</text>
<text x="79.9" y="66.4">5</text>
<text x="222.6" y="69.3" transform="rotate(-90 222.6 69.3)">2</text>
<text x="215.8" y="72.1">1</text>
<text x="222.6" y="76.9" transform="rotate(-90 222.6 76.9)">3</text>
<text x="10.3" y="85.9">B</text>
<text x="285.3" y="85.9">B</text>
<text x="273" y="91.8">1</text>
<text x="273" y="94.4">2</text>
<text x="273" y="96.9">3</text>
<text x="273" y="99.4">4</text>
<text x="273" y="102">5</text>
<text x="273" y="104.5">6</text>
<text x="273" y="107.1">7</text>
<text x="38" y="112.8">2</text>
<text x="60.9" y="112.8">5</text>
<text x="79.8" y="108" transform="rotate(-90 79.8 108)">9</text>
<text x="82.3" y="108.6" transform="rotate(-90 82.3 108.6)">10</text>
<text x="97.7" y="112.8">2</text>
<text x="273" y="109.6">8</text>
<text x="273" y="112.1">9</text>
<text x="97.1" y="117.9">20</text>
<text x="97.7" y="115.3">1</text>
<text x="272.4" y="114.7">10</text>
<text x="272.4" y="117.2">11</text>
<text x="272.4" y="119.8">12</text>
<text x="97.1" y="125.5">17</text>
<text x="97.1" y="122.9">18</text>
<text x="97.1" y="120.4">19</text>
<text x="272.4" y="122.3">13</text>
<text x="272.4" y="124.8">14</text>
<text x="97.1" y="130.6">15</text>
<text x="97.1" y="128">16</text>
<text x="272.4" y="127.4">15</text>
<text x="272.4" y="129.9">16</text>
<text x="10.3" y="135.9">C</text>
<text x="97.1" y="135.6">11</text>
<text x="97.1" y="133.1">12</text>
<text x="272.4" y="132.5">17</text>
<text x="272.4" y="135">18</text>
<text x="272.4" y="137.5">19</text>
<text x="285.3" y="135.9">C</text>
<text x="60.9" y="143.3">8</text>
<text x="97.1" y="140.7">13</text>
<text x="97.1" y="138.2">14</text>
<text x="97.7" y="143.3">4</text>
<text x="272.4" y="140.1">20</text>
<text x="272.4" y="142.6">21</text>
<text x="60.9" y="148.3">7</text>
<text x="97.7" y="145.8">3</text>
<text x="272.4" y="145.2">22</text>
<text x="272.4" y="147.7">23</text>
<text x="79.8" y="155" transform="rotate(-90 79.8 155)">6</text>
<text x="272.4" y="150.2">24</text>
<text x="80.6" y="175.6">01</text>
<text x="80.6" y="178.2">03</text>
<text x="89.5" y="175.6">02</text>
<text x="89.5" y="178.2">04</text>
<text x="10.3" y="185.9">D</text>
<text x="80.6" y="180.7">05</text>
<text x="80.6" y="183.3">07</text>
<text x="80.6" y="185.8">09</text>
<text x="89.5" y="180.7">06</text>
<text x="89.5" y="183.3">08</text>
<text x="285.3" y="185.9">D</text>
<text x="35" y="199.9">1</text>
<text x="85" y="199.9">2</text>
<text x="135" y="199.9">3</text>
<text x="185" y="199.9">4</text>
<text x="235" y="199.9">5</text>
<text x="285" y="199.9">6</text>
</g>
<g font-size="1.8" fill="#008484">
<text x="19.2" y="16.4">+BATT</text>
<text x="106.2" y="19.6">+BATT</text>
<text x="139.7" y="20.9">1u</text>
<text x="139.7" y="18.4">L2</text>
<text x="159.9" y="20.2">+3V3</text>
<text x="275.7" y="21.2">J3</text>
<text x="26" y="28.8">BT1</text>
<text x="40" y="27.5">C1</text>
<text x="53.4" y="25">J1</text>
<text x="163.2" y="29.4">C8</text>
<text x="207.6" y="29.4">100R</text>
<text x="220.9" y="28.3">G</text>
<text x="226.4" y="24.2" transform="rotate(-90 226.4 24.2)">D</text>
<text x="229.2" y="26.3">Q2</text>
<text x="229.2" y="28.2">IRLML6344</text>
<text x="26" y="31.3">CR2032</text>
<text x="40" y="32.6">10u</text>
<text x="48.7" y="32.6">Conn_01x02</text>
<text x="110.1" y="35" transform="rotate(-90 110.1 35)">10K</text>
<text x="112.1" y="34.4" transform="rotate(-90 112.1 34.4)">R4</text>
<text x="114.5" y="35" transform="rotate(-90 114.5 35)">10K</text>
<text x="116.6" y="34.4" transform="rotate(-90 116.6 34.4)">R5</text>
<text x="120" y="30.1">C6</text>
<text x="120" y="35.2">22u</text>
<text x="131.3" y="33.2">IN</text>
<text x="131.3" y="35.8">IN</text>
<text x="139.3" y="32.4" transform="rotate(-90 139.3 32.4)">LVLX</text>
<text x="144.4" y="32.7" transform="rotate(-90 144.4 32.7)">HVLX</text>
<text x="146.8" y="35.8">OUT</text>
<text x="146.8" y="33.2">OUT</text>
<text x="163.2" y="34.5">22u</text>
<text x="208.2" y="31.5">R16</text>
<text x="215.4" y="35.6" transform="rotate(-90 215.4 35.6)">R17</text>
<text x="226.4" y="31.8" transform="rotate(-90 226.4 31.8)">S</text>
<text x="248.8" y="35.4">+3V3</text>
<text x="21.5" y="40.2">GND</text>
<text x="117.3" y="40.2">GND</text>
<text x="131.3" y="40.9">PGOOD</text>
<text x="140.1" y="40.9">FAST/RSEL</text>
<text x="160.5" y="40.2">GND</text>
<text x="217.4" y="36.2" transform="rotate(-90 217.4 36.2)">100K</text>
<text x="131.3" y="43.4">INGOOD</text>
<text x="131.3" y="45.9">EN</text>
<text x="224.7" y="45.9">GND</text>
<text x="271" y="44">Conn_01x08</text>
<text x="32.9" y="49.4">+3V3</text>
<text x="89.4" y="50">+3V3</text>
<text x="105" y="53.8" transform="rotate(-90 105 53.8)">TP2</text>
<text x="106.9" y="53.4" transform="rotate(-90 106.9 53.4)">TestPoint_2Pole</text>
<text x="131.3" y="51">CAP</text>
<text x="141.8" y="52.2" transform="rotate(-90 141.8 52.2)">GND</text>
<text x="159" y="48.4" transform="rotate(-90 159 48.4)">DNP</text>
<text x="161" y="48.3" transform="rotate(-90 161 48.3)">R13</text>
<text x="36.4" y="59.1" transform="rotate(-90 36.4 59.1)">10K</text>
<text x="38.5" y="58.5" transform="rotate(-90 38.5 58.5)">R1</text>
<text x="92.9" y="59.7" transform="rotate(-90 92.9 59.7)">10K</text>
<text x="95" y="59.1" transform="rotate(-90 95 59.1)">R3</text>
<text x="107.2" y="56.1">GND</text>
<text x="119" y="56.5" transform="rotate(-90 119 56.5)">100R</text>
<text x="121" y="55.3" transform="rotate(-90 121 55.3)">R8</text>
<text x="125.1" y="55.5">C7</text>
<text x="143.2" y="55.2">U3</text>
<text x="143.5" y="57.4">MAX20343H</text>
<text x="156.1" y="56.1">GND</text>
<text x="55" y="65">SDA</text>
<text x="62" y="64.4">SI7021</text>
<text x="64" y="62.5">U1</text>
<text x="72.1" y="65">SCL</text>
<text x="95.8" y="60.2">+3V3</text>
<text x="125.1" y="60.6">22p</text>
<text x="138.9" y="61.8">GND</text>
<text x="221.7" y="62.9" transform="rotate(-90 221.7 62.9)">R18</text>
<text x="223.7" y="63.5" transform="rotate(-90 223.7 63.5)">0R47</text>
<text x="226.6" y="61.8">GND</text>
<text x="55" y="67.5">GND</text>
<text x="55" y="70.1">NC</text>
<text x="72" y="67.5">VDD</text>
<text x="73" y="70.1">NC</text>
<text x="99.1" y="70.1">C3</text>
<text x="122.4" y="67.5">GND</text>
<text x="201.3" y="71.2">R15</text>
<text x="40.5" y="73.9">GND</text>
<text x="99.1" y="75.2">100n</text>
<text x="201.3" y="73.3">10K</text>
<text x="225.6" y="74.5">Q1</text>
<text x="225.6" y="72">Si1308EDL</text>
<text x="96.4" y="82.8">GND</text>
<text x="115.5" y="82.4">+3V3</text>
<text x="195.4" y="79">GND</text>
<text x="199.9" y="80.9">C9</text>
<text x="200.1" y="83.4">4.7u</text>
<text x="205.6" y="78.6">+3V3</text>
<text x="212.8" y="82.1">L4</text>
<text x="139.6" y="87.5">+3V3</text>
<text x="212.8" y="84">68u</text>
<text x="214.5" y="89.8">C12</text>
<text x="119.2" y="91">0</text>
<text x="119.5" y="92.9">L1</text>
<text x="133.2" y="94.8">SW1</text>
<text x="192.9" y="92.9">GND</text>
<text x="216" y="92.3">4.7u</text>
<text x="275.6" y="90.4">J4</text>
<text x="42.4" y="98.3">+3V3</text>
<text x="112.2" y="101.3">C4</text>
<text x="121" y="101.3">C5</text>
<text x="131" y="97.2">SW_Push</text>
<text x="143.1" y="97.2" transform="rotate(-90 143.1 97.2)">10K</text>
<text x="145.1" y="97.2" transform="rotate(-90 145.1 97.2)">R19</text>
<text x="199.4" y="98.7">D3</text>
<text x="207.7" y="98.7">D4</text>
<text x="219.7" y="98.7">D5</text>
<text x="112.2" y="103.7">1u</text>
<text x="121" y="103.7">1u</text>
<text x="206.6" y="106.2" transform="rotate(-90 206.6 106.2)">MBR0530</text>
<text x="214.9" y="106.2" transform="rotate(-90 214.9 106.2)">MBR0530</text>
<text x="227.6" y="106.2" transform="rotate(-90 227.6 106.2)">MBR0530</text>
<text x="27.3" y="111.5">TestPoint_2Pole</text>
<text x="30.4" y="112.8">1</text>
<text x="33.1" y="109.1">TP1</text>
<text x="45.9" y="109.3" transform="rotate(-90 45.9 109.3)">10K</text>
<text x="48" y="108.7" transform="rotate(-90 48 108.7)">R2</text>
<text x="64" y="113.9">~{RSTN}</text>
<text x="80.9" y="113.6" transform="rotate(-90 80.9 113.6)">VDD</text>
<text x="91.5" y="113.9">P0.0</text>
<text x="107.2" y="110.1">GND</text>
<text x="116.1" y="110.1">GND</text>
<text x="144.7" y="111.9">R9</text>
<text x="145.3" y="113.9">0</text>
<text x="27.8" y="119">GND</text>
<text x="83.4" y="116" transform="rotate(-90 83.4 116)">VCORE</text>
<text x="91.5" y="116.4">P0.1</text>
<text x="91.5" y="119">P0.2</text>
<text x="144.1" y="116.3">R10</text>
<text x="145.3" y="118.3">0</text>
<text x="200.5" y="114.5">GND</text>
<text x="91.5" y="124.1">P0.4</text>
<text x="91.5" y="121.5">P0.3</text>
<text x="161.2" y="124.3">+3V3</text>
<text x="207.5" y="124.9">+3V3</text>
<text x="213.8" y="126">0</text>
<text x="214.1" y="124.1">L3</text>
<text x="91.5" y="131.7">P0.7</text>
<text x="91.5" y="129.1">P0.6</text>
<text x="91.5" y="126.6">P0.5</text>
<text x="91.5" y="136.8">P0.9</text>
<text x="91.5" y="134.2">P0.8</text>
<text x="144.1" y="137.3">R11</text>
<text x="158.3" y="132.7">D1</text>
<text x="158.3" y="135.1">LED</text>
<text x="166.8" y="135.9">D2</text>
<text x="90.3" y="141.8">P0.11</text>
<text x="90.3" y="139.3">P0.10</text>
<text x="144.1" y="141.7">R12</text>
<text x="144.7" y="139.3">56</text>
<text x="144.7" y="143.7">56</text>
<text x="166.8" y="138.3">LED</text>
<text x="46.5" y="145.7">Y1</text>
<text x="46.5" y="148.1">32.7680KHZ</text>
<text x="64" y="149.5">32KOUT</text>
<text x="64" y="144.4">32KIN</text>
<text x="90.3" y="146.9">P0.13</text>
<text x="90.3" y="144.4">P0.12</text>
<text x="80.9" y="151.9" transform="rotate(-90 80.9 151.9)">V_{SS}</text>
<text x="82.2" y="155">U2</text>
<text x="202.8" y="155.6" transform="rotate(-90 202.8 155.6)">0</text>
<text x="208.9" y="153.3">C10</text>
<text x="214" y="153.3">C11</text>
<text x="219.1" y="153.3">C13</text>
<text x="224.2" y="153.3">C14</text>
<text x="229.2" y="153.3">C15</text>
<text x="234.3" y="153.3">C16</text>
<text x="239.4" y="153.3">C17</text>
<text x="244.5" y="153.3">C18</text>
<text x="249.6" y="153.3">C19</text>
<text x="254.6" y="153.3">C20</text>
<text x="271.8" y="153.9">Conn_01x24</text>
<text x="78" y="160.9">GND</text>
<text x="82.2" y="157.4">MAX32660GTP</text>
<text x="204.8" y="156.9" transform="rotate(-90 204.8 156.9)">R14</text>
<text x="208.9" y="158.3">10u</text>
<text x="214" y="158.3">10u</text>
<text x="219.7" y="158.3">1u</text>
<text x="224.2" y="158.3">10u</text>
<text x="229.2" y="158.3">10u</text>
<text x="234.3" y="158.3">10u</text>
<text x="239.4" y="158.3">10u</text>
<text x="244.5" y="158.3">10u</text>
<text x="249.6" y="158.3">10u</text>
<text x="254.6" y="158.3">10u</text>
<text x="199.9" y="165.3">GND</text>
<text x="206.2" y="165.3">GND GND GND GND GND GND GND GND GND GND</text>
<text x="61.5" y="170">+3V3</text>
<text x="74.7" y="173.8">FTSH-105-01-L-DV-K</text>
<text x="85.2" y="171.3">J2</text>
<text x="116.1" y="178.5">R6</text>
<text x="67.1" y="182.5">C2</text>
<text x="67.1" y="185">1u</text>
<text x="116.1" y="183">R7</text>
<text x="116.3" y="185">1k</text>
<text x="116.3" y="180.6">1k</text>
<text x="62.1" y="193.3">GND</text>
<text x="76.7" y="193.3">GND</text>
</g>
<g font-size="1.8" fill="#0000c2">
<text x="250.2" y="18.8">Waveshare</text>
<text x="261.2" y="18.8">module</text>
<text x="269.3" y="18.8">connector</text>
<text x="52.7" y="54.4">Temp</text>
<text x="58.7" y="54.4">and</text>
<text x="63.3" y="54.4">Humidity</text>
<text x="72.7" y="54.4">Sensor</text>
<text x="53.6" y="77.9">Default</text>
<text x="61.5" y="77.9">SI7021-A20-GM1</text>
<text x="53.3" y="80.3">(note</text>
<text x="53.3" y="82.3">paddle</text>
<text x="59.5" y="80.3">that</text>
<text x="60.9" y="82.3">is</text>
<text x="63.7" y="82.3">intentionally</text>
<text x="64.4" y="80.3">the</text>
<text x="68.5" y="80.3">bottom</text>
<text x="76.3" y="80.3">pkg</text>
<text x="76.6" y="82.3">floating)</text>
<text x="250.8" y="84.8">Waveshare</text>
<text x="261.9" y="84.8">raw</text>
<text x="266.3" y="84.8">display</text>
<text x="274.2" y="84.8">connector</text>
<text x="160.7" y="113.9">display</text>
<text x="168.5" y="113.9">internal</text>
<text x="160.7" y="116">temp</text>
<text x="166.5" y="116">sensor</text>
<text x="198.8" y="144.7" transform="rotate(-90 198.8 144.7)">SPI</text>
<text x="198.8" y="152.5" transform="rotate(-90 198.8 152.5)">4-wire</text>
<text x="198.8" y="160.4" transform="rotate(-90 198.8 160.4)">Default</text>
<text x="80.5" y="168">SWD Debug</text>
<text x="154.3" y="168.7">M3</text>
<text x="158.1" y="168.7">holes</text>
<text x="178.4" y="169.3">Place</text>
<text x="185.2" y="169.3">all</text>
<text x="189.1" y="169.3">power</text>
<text x="196.1" y="169.3">decoupling</text>
<text x="207.9" y="169.3">caps</text>
<text x="213.8" y="169.3">near</text>
<text x="219.5" y="169.3">their</text>
<text x="225.3" y="169.3">respective</text>
<text x="179.1" y="179.5">TODO:</text>
</g>
<g font-size="1.8">
<text x="36.7" y="63.9">I2C0_SDA</text>
<text x="85.7" y="63.9">I2C0_SCL</text>
<text x="235.6" y="65.8">RESE</text>
<text x="117.8" y="69.2" transform="rotate(-90 117.8 69.2)">SPI0_MISO</text>
<text x="211.2" y="67.5" transform="rotate(-90 211.2 67.5)">GDR</text>
<text x="83.2" y="93.7">VDD</text>
<text x="260.3" y="91.8">HLT_CTL</text>
<text x="260.3" y="94.4">GDR</text>
<text x="83.2" y="96.3">VCORE</text>
<text x="260.3" y="99.4">VGL</text>
<text x="260.3" y="96.9">RESE</text>
<text x="260.3" y="102">VGH</text>
<text x="260.3" y="104.5">EPD_TSCL</text>
<text x="260.3" y="107.1">EPD_TSDA</text>
<text x="47" y="112.8">MCU_RESET</text>
<text x="109.5" y="112.8">SWDIO</text>
<text x="149.4" y="112.8">EPD_TSCL</text>
<text x="210.6" y="111.1" transform="rotate(-90 210.6 111.1)">PREVGL</text>
<text x="222.6" y="111.1" transform="rotate(-90 222.6 111.1)">PREVGH</text>
<text x="260.3" y="112.1">EPD_BUSY</text>
<text x="260.3" y="109.6">BS</text>
<text x="107.9" y="115.3">SWDCLK</text>
<text x="108.2" y="117.8">EPD_DC</text>
<text x="149.4" y="117.2">EPD_TSDA</text>
<text x="260.3" y="114.7">EPD_RST</text>
<text x="260.3" y="117.2">EPD_DC</text>
<text x="260.3" y="119.8">SPI0_SS</text>
<text x="105.5" y="125.5">SPI0_MOSI</text>
<text x="105.5" y="122.9">SPI0_MISO</text>
<text x="105.8" y="120.4">EPD_BUSY</text>
<text x="260.3" y="124.8">SPI0_MOSI</text>
<text x="260.3" y="122.3">SPI0_SCLK</text>
<text x="105.3" y="128">SPI0_SCLK</text>
<text x="107.7" y="130.5">SPI0_SS</text>
<text x="260.3" y="129.9">VCI</text>
<text x="260.3" y="127.4">VDDIO</text>
<text x="106.5" y="135.6">I2C0_SDA</text>
<text x="106.6" y="133.1">I2C0_SCL</text>
<text x="201.7" y="137.9" transform="rotate(-90 201.7 137.9)">BS</text>
<text x="241.3" y="132.5">EPD_GND</text>
<text x="260.3" y="137.5">VPP</text>
<text x="260.3" y="132.5">VSS</text>
<text x="260.3" y="135">EPD_VDD</text>
<text x="106.1" y="140.7">UART1_RX</text>
<text x="106.4" y="138.2">UART1_TX</text>
<text x="208" y="138.8" transform="rotate(-90 208 138.8)">VGL</text>
<text x="213.1" y="139.1" transform="rotate(-90 213.1 139.1)">VGH</text>
<text x="260.3" y="140.1">VSH</text>
<text x="260.3" y="142.6">PREVGH</text>
<text x="104.2" y="145.8">EPD_POWER</text>
<text x="260.3" y="147.7">PREVGL</text>
<text x="260.3" y="145.2">VSL</text>
<text x="260.3" y="150.2">VCOM</text>
<text x="95.8" y="178.2">SWDCLK</text>
<text x="97.4" y="175.6">SWDIO</text>
<text x="89.5" y="185.8">10 MCU_RESET</text>
</g>
</svg>
